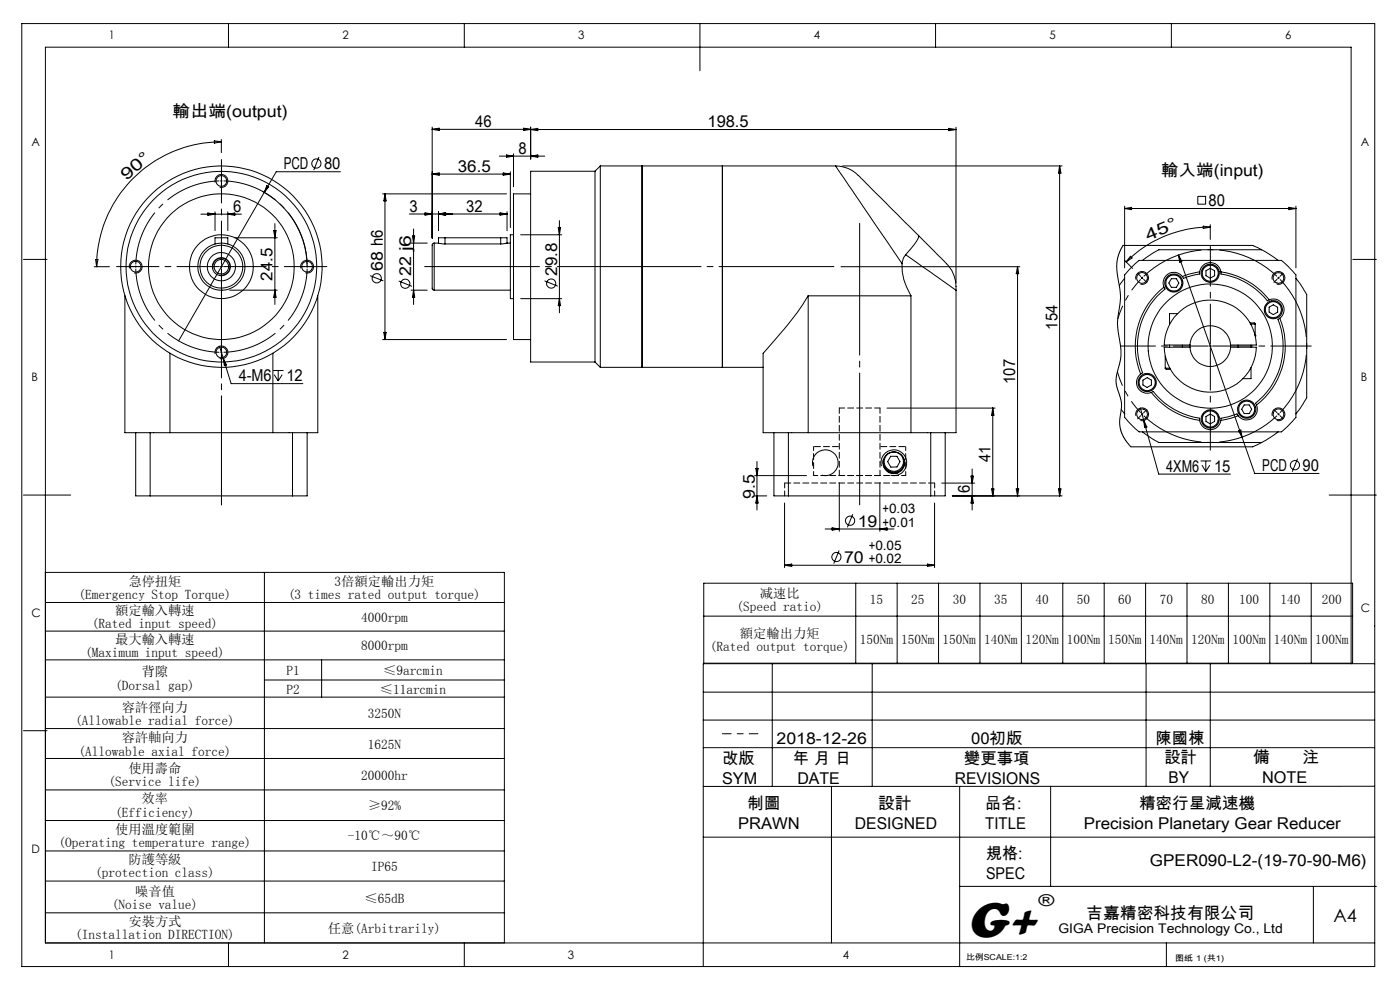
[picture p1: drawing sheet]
<svg xmlns="http://www.w3.org/2000/svg" width="297mm" height="210mm" viewBox="0 0 297 210" stroke-linecap="round" stroke-linejoin="round" font-family="sans-serif">
<g fill="none" stroke="#000" stroke-width=".21">
<path d="M4.6 5h287v200h-287zM48.5 5v5M98.5 5v5M148.5 5v10M198.5 5v5M248.5 5v5M45.5 29.9l1.5 .2-1.5 .3zM45.6 38.7a1.37 1.37 0 0 1 1.3-1.7 1.37 1.37 0 0 1 1.4 1.5 1.37 1.37 0 0 1-1.7 1.2M46.7 38.4h.5M47 30.1a26.5 26.5 0 0 0-26.5 26.5M47 29.6v2.8M47 38.2v.4"/>
<path d="M56.6 39.4l.4 .2-.9 1.2zM67.7 33.3l-1.1 2.8M72.2 36.4h-13.6l-2.5 4.4M91.7 26.9v23.6M91.7 36.9h16.6M91.7 36.9l1.5-.2v.5zM91.7 27.4l1.5-.2v.5zM91.7 27.4h20.9M105.9 33.1h9.7M106.8 36.7l1.5 .2-1.5 .3zM107.5 32.9l1.4 .2-1.4 .3zM108.3 36.4v11.9"/>
<path d="M108.9 32.6v7M111.1 27.2l1.5 .2-1.5 .3zM112.6 26.9v6.8M112.6 33.1l1.5-.2v.5zM112.6 27.5l1.5-.3v.5zM112.6 27.5h90.2M126.2 36.3v40.5M126.2 36.3h-13.6v40.5h13.6M127.4 35.2v42.7M127.4 35.2h49.9M127.4 35.2l-1.2 1.1M136.2 35.2v42.7"/>
<path d="M153.2 35.2v42.7zM177.3 35.2a8.5 8.5 0 0 1 6 3.2l11.6 11.6M177.3 35.2l14.1 20.7M178.8 35.2h46.5M201.3 27.2l1.5 .3-1.5 .2zM202.8 27v33.1M224.8 35.2v70M224.8 35.2l.3 1.5h-.6zM5 55h5M20 56.6h3.2M20.3 55.1h.5l-.3 1.5zM27.5 56.9a1.35 1.35 0 0 1 1.2-1.7 1.35 1.35 0 0 1 1.4 1.5 1.35 1.35 0 0 1-1.7 1.2"/>
<path d="M42.6 45.4h8.6M44.1 45.2l1.5 .2-1.5 .3zM45.2 57a1.83 1.83 0 0 1 1.6-2.3 1.83 1.83 0 0 1 2 2 1.83 1.83 0 0 1-2.3 1.6M45.6 44.9v4M45.6 51.7v-1.3h2.7v1.3M48.3 44.9v4M48.3 45.4l1.5-.2v.5zM49.8 50.4h9M55.6 40.6a18.3 18.3 0 0 1 9.6 15.8M56.1 40.8l-18.2 31.5M58.1 48.9h.5l-.3 1.5zM58.3 47.4v17.2"/>
<path d="M63.8 56.9a1.36 1.36 0 0 1 1.2-1.7 1.36 1.36 0 0 1 1.5 1.5 1.36 1.36 0 0 1-1.7 1.2M78.5 58.5l2.8 1.1M81.2 41.1h26.3M81.7 41.1v30.9M81.7 41.1l.2 1.5h-.5zM84.6 59.6l2.8 1.1M86.9 45.4h20.7M87.2 51.6h3.4M87.5 50.1h.5l-.3 1.5zM87.7 48.6v16M90.2 45.1l1.5 .3-1.5 .2zM92.1 51.6l-.4 .2v9.5l.4 .3"/>
<path d="M92.1 51.6v10M93 44.9v4M93 45.4l1.5-.3v.5zM93.1 51.6l1.3 .1M94.4 50.4h-1.4v1.2h-.9M94.4 50.4h11.8M94.4 51.7h11.8M94.4 50.4v1.3M106.1 45.1l1.5 .3-1.5 .2zM106.2 50.4h1.4v1.2M106.2 50.4v1.3M107.6 44.9v4"/>
<path d="M107.6 51.6l-1.4 .1M107.6 51.6h.7M108.9 49.8h-.6v13.6h.6M110.5 49.8h8.7M112.6 41.1h-3.7v30.9h3.7M115.5 59.6l2.8 1.1M118.4 48.3h.5l-.2 1.5zM118.7 46.8v19.5M178.4 56.6h38M191.4 55.9a11.6 11.6 0 0 0 1.9 6.9M192.1 54l-.4 .7-.3 1.2M192.1 54l10.7 7.6"/>
<path d="M194.9 50l5.3 5.3a7.1 7.1 0 0 1 2.6 5.4v31.1h-2.3M194.9 50a3.9 3.9 0 0 1-1.4 2.5l-1.4 1.5M215.9 56.6v48.6M215.9 56.6l.2 1.5h-.5zM238.5 55.2l1.8 1.7M238.6 43.7v13.1M238.6 44.2h36.3M238.6 44.2l1.5-.2v.5zM238.6 59l-1.1 1.6M239.8 54.4l.4 .3-1.3 .9zM240.4 56.3l1.3-1.1h30.2l1.6 1.5 1.4 1.6v30.2l-1.8 2-1.2 1.1h-30.2l-2.1-1.9-1-1.2v-30.2zM241 59.3a1.36 1.36 0 0 1 1.2-1.7 1.36 1.36 0 0 1 1.5 1.5 1.36 1.36 0 0 1-1.8 1.2"/>
<path d="M242.1 58.8l.2 .1M242.3 58.9l-.2 .2M242.3 58.9l.1 .2M242.5 58.8l-.2 .1M248.5 59.1h1.1l.5 .9-.5 1h-1.1l-.5-1zM250 54.1l13.5 38.6M250 54.1l.7 1.3-.4 .2zM250.8 58.7a2.28 2.28 0 0 0-2.9-.6 2.28 2.28 0 0 0-1 2.8M254.1 41.7h1.7v1.6h-1.7zM254.5 57.7a2.28 2.28 0 0 1 2.3-2 2.28 2.28 0 0 1 2.2 2M254.5 57.7l-2.3 .5-1.4 .5M254.5 57.7v.4l-1.7 .4-1.7 .5-.3-.3"/>
<path d="M255.2 48l1.6 .2-1.5 .3zM255.8 57.4l1-.5 .9 .5v1.1l-.9 .5-1-.5zM256.8 48.2a25.1 25.1 0 0 0-17.9 7.4M256.8 47.7v3.1M259 57.7a16.1 16.1 0 0 1 10.3 5.9M259 57.7v.3a16.6 16.6 0 0 1 9.9 5.8l.4-.2M267.7 53l3.4 2.2M267.7 53h-21.8l-3.5 2.2M267.7 53l-1.9-.9h-27.6l-.9 1.9-.4 2.3 .1 2 .7 4.2v1.5l-.5 3.1-.1 1.8 .7 4.9v1.8l-1.1 4.9 .2 1.4 1 3.5v1.1l-.4 2.6 .2 1.8 .6 1.8 1.6 2.1h25.8l2-.9M269.9 59.3a1.36 1.36 0 0 1 1.2-1.7 1.36 1.36 0 0 1 1.5 1.5 1.36 1.36 0 0 1-1.7 1.2M273.4 44l1.5 .2-1.5 .3zM274.9 59l1 1.3 1.3 2.2v21.8l-1.3 2.3-1 1.2"/>
<path d="M274.9 43.7v13.1M287 55h5M26.5 62.8v29h2.3M36.1 74.9v16.9M45.6 75.1a1.36 1.36 0 0 1 1.2-1.7 1.36 1.36 0 0 1 1.5 1.5 1.36 1.36 0 0 1-1.7 1.2M46.6 73.4l2.4 8h15.2M47 61.6h.2M47.4 76.1l.6 1.3-.4 .2zM48.7 61.6h10.1M57.9 74.9v16.9M57.9 78.6h2.2M58.2 79.5l.8 1.3"/>
<path d="M58.3 61.6l.3 1.5h-.5zM59 78.6v2.2M59.9 79.5l-.9 1.3M67.4 62.8v29h-2.2M81.2 72h26.3M81.4 70.5h.5l-.2 1.5zM87.2 61.6h3.4M87.7 61.6l.3 1.5h-.5zM92.1 61.6h16.2M110.5 63.4h8.7M118.7 63.4l.2 1.4h-.5zM126.2 76.8l1.2 1.1"/>
<path d="M127.4 77.9h34.5M171.5 62.8a80.1 80.1 0 0 1-9.6 12.1v16.9h2.3M171.5 62.8h21.8M171.5 62.8v29M193.3 62.8v29M242 79.3a2.28 2.28 0 0 0-.6 3 2.28 2.28 0 0 0 2.8 .9M246.9 60.9a15.9 15.9 0 0 0-4.9 18.4M246.9 60.9l.3 .4a15.6 15.6 0 0 0-4.9 17.8l-.3 .2M247.2 78.1l.2 .2h.9M247.2 78.1h1M247.2 75.6v2.5M248.1 73.2v.5"/>
<path d="M249.8 66.5h-1.7v2.4M250.8 73.2v.5M252.4 73.7a4.3 4.3 0 0 0 4.4 4 4.3 4.3 0 0 0 4.3-4M252.4 73.7h-5.4a9.8 9.8 0 0 0 9.8 9.5 9.8 9.8 0 0 0 9.7-9.5h-5.4M252.4 73.2h-5.4a9.8 9.8 0 0 1 9.8-9.5 9.8 9.8 0 0 1 9.7 9.5h-5.4M252.4 73.2a4.3 4.3 0 0 1 4.4-4.1 4.3 4.3 0 0 1 4.3 4.1M252.4 73.2v.5M261.1 73.2v.5M262.6 73.2v.5M265.2 68.5h.9l.2 .2M265.3 68.7h1M265.4 78v2.3h-1.7"/>
<path d="M265.4 73.2v.5M266.3 71.3h.1M266.3 68.7v2.6M269.2 65.1l.9-.4 .9 .5v1l-.9 .5-.9-.5zM269.3 63.6a2.27 2.27 0 0 1 2.8 1 2.27 2.27 0 0 1-.6 2.9M271.5 67.5a15.8 15.8 0 0 1-4.9 18.4M271.5 67.5l-.4 .2a15.5 15.5 0 0 1-4.8 17.8l.3 .4M28.8 91.8v13.4h3.1M28.8 91.8h3.1M31.9 91.8h4.2M31.9 91.8v13.4M36.1 91.8h21.8"/>
<path d="M57.9 91.8h4.2M62.1 91.8h3.1M62.1 91.8v13.4M65.2 91.8v13.4h-3.1M160.3 99.4h.5l-.2 1.5zM160.6 97.9v10.3M164.2 91.8v13.4h3.1M164.2 91.8h3.1M167.3 91.8h4.2M167.3 91.8v13.4M171.5 91.8h21.8M172.4 98.9a2.72 2.72 0 0 1 2.4-3.5 2.72 2.72 0 0 1 3 3 2.72 2.72 0 0 1-3.4 2.4"/>
<path d="M187 98.9a2.71 2.71 0 0 1 2.4-3.4 2.71 2.71 0 0 1 2.9 2.9 2.71 2.71 0 0 1-3.4 2.4M187.4 97.6a2.27 2.27 0 0 0 2.2 2.6 2.27 2.27 0 0 0 2.3-2.6M187.5 99a2.74 2.74 0 0 0 3 1.3M188.2 86.6h22.9M188.9 96.8h1.4l.6 1.1-.6 1.2h-1.3l-.7-1.2zM191.9 98.2v.5M193.3 91.8h4.1M197.4 91.8h3.1M197.4 91.8v13.4M200.5 91.8v13.4h-3.1M206.2 99.5v8.7M210.6 86.6v18.6"/>
<path d="M210.6 86.6l.3 1.5h-.5zM237.9 86.8l.7 1M241 88.2a1.36 1.36 0 0 1 1.2-1.7 1.36 1.36 0 0 1 1.5 1.5 1.36 1.36 0 0 1-1.8 1.2M241.9 86.6l.7 2.6M242.4 91.6l3.5 2.3h21.8M242.5 80.6l.9-.5 .9 .5v1.1l-1 .5-.8-.5zM242.6 89.2l3.2 11.4h15.2M242.6 89.2l.7 1.4-.5 .1zM244.2 83.2a15.9 15.9 0 0 0 10.3 6M244.2 83.2l.3-.1a17.1 17.1 0 0 0 10 5.7v.4M254.5 89.2a2.28 2.28 0 0 0 2.3 2 2.28 2.28 0 0 0 2.2-2M254.7 97.8h2.2"/>
<path d="M255 98.7l.8 1.3M255.8 97.8v2.2M255.8 88.4l1-.6 .9 .6v1l-.9 .5-1-.5zM256.6 98.7l-.8 1.3M262.7 88.2l-1.8 .6-1.9 .4M262.7 88.2l-.3-.4-1.7 .6-1.7 .3v.5M262.7 91.4l.5-.2 .3 1.5zM263.5 92.7l2.7 7.7h13.6M263.9 85.9h1.1l.5 .9-.5 .9h-1.1l-.5-.9zM266.6 85.9a2.26 2.26 0 0 1-1 2.9 2.26 2.26 0 0 1-2.9-.6M269.9 88.2a1.36 1.36 0 0 1 1.2-1.7 1.36 1.36 0 0 1 1.5 1.5 1.36 1.36 0 0 1-1.7 1.2M271.1 91.6l-3.4 2.3"/>
<path d="M275.3 97.3l-1.2 2.8M5 105h10M31.9 105.2h30.2M160.1 105.2h2.6M160.1 100.9h11M160.6 105.2l.2 1.5h-.5zM166.4 106.7v13.7M166.4 119.9h31.9M166.4 119.9l1.6-.2v.4zM167.3 105.2h30.1M175 112.2h14.7M176.5 112l1.5 .2-1.5 .3z"/>
<path d="M178 116.8l-1.1 2.7M178 102.4v10.3M180.9 109.1l-1.1 2.8M186.7 102.4v10.3M186.7 112.2l1.5-.2v.5zM196.7 119.7l1.6 .2-1.6 .2zM198.3 106.7v13.7M199.8 102.5h7M206 101h.5l-.3 1.5zM206.2 105.2l.3 1.5h-.5zM210.4 103.7h.5l-.3 1.5zM215.6 103.7h.5l-.2 1.5z"/>
<path d="M224.5 103.7h.6l-.3 1.5zM225.3 105.2h-23.3M282 105h10M9.6 127.8h97.4M9.6 133.9h97.4M9.6 140h97.4M9.6 121.4h97.4v78.6M56.1 121.4v78.6M68.2 140v7.9M149.3 123.7h137.6v17h-137.6zM149.3 130.7h137.6M181.5 123.7v17"/>
<path d="M190.3 123.7v17M199.1 123.7v17M207.9 123.7v17M216.7 123.7v17M225.5 123.7v17M234.2 123.7v17M243 123.7v17M251.8 123.7v17M260.6 123.7v17M269.4 123.7v17M278.2 123.7v17M5 155h5"/>
<path d="M9.6 147.9h97.4M9.6 154.5h97.4M56.1 144.2h50.9M149.2 152.7h142.4M149.2 146.8h142.4M149.2 158.6h142.4M163.8 140.8v26M185 140.8v26M243.1 140.8v26M256.8 140.8v26M286.6 140.8v-130.8h-277v190h282M291.6 140.8h-142.4v64.2"/>
<path d="M9.6 160.9h97.4M9.6 167.6h97.4M9.6 174.1h97.4M149.2 177.6h142.4M176.4 166.8v33.2M203.6 166.8v38.2M222.9 166.8v21.2M291.6 166.8h-142.4M9.6 180.5h97.4M9.6 186.9h97.4M9.6 193.6h97.4M203.6 188h88.4"/>
<path d="M278.6 188v12M48.5 200v5M98.5 200v5M247.4 200v5"/>
<circle cx="46.9" cy="38.4" r="1.13"/>
<circle cx="67.1" cy="34.7" r=".98"/>
<circle cx="28.8" cy="56.6" r="1.12"/>
<circle cx="46.9" cy="56.6" r="1.91"/>
<circle cx="47" cy="56.6" r="6.8"/>
<circle cx="47" cy="56.6" r="15.5"/>
<circle cx="47" cy="56.6" r="1.55"/>
<circle cx="47" cy="56.6" r="4.5"/>
<circle cx="47" cy="56.6" r="2.99"/>
<circle cx="47" cy="56.5" r="5"/>
<circle cx="47" cy="56.6" r="20.2"/>
<circle cx="47" cy="56.6" r="21.4"/>
<circle cx="65.1" cy="56.6" r="1.14"/>
<circle cx="79.9" cy="59" r=".98"/>
<circle cx="242.3" cy="59" r="1.14"/>
<circle cx="256.7" cy="58" r="1.92"/>
<circle cx="256.7" cy="58" r="1.7"/>
<circle cx="271.2" cy="58.9" r="1.13"/>
<circle cx="47" cy="74.7" r="1.13"/>
<circle cx="86" cy="60.2" r=".98"/>
<circle cx="116.9" cy="60.1" r=".98"/>
<circle cx="249" cy="60" r="1.93"/>
<circle cx="249" cy="60" r="1.7"/>
<circle cx="256.7" cy="73.4" r="13.2"/>
<circle cx="270.1" cy="65.7" r="1.7"/>
<circle cx="270.1" cy="65.7" r="1.92"/>
<circle cx="189.6" cy="98.2" r="2.33"/>
<circle cx="189.6" cy="97.9" r="2.04"/>
<circle cx="242.3" cy="87.9" r="1.13"/>
<circle cx="243.4" cy="81.1" r="1.71"/>
<circle cx="243.4" cy="81.1" r="1.93"/>
<circle cx="256.7" cy="88.9" r="1.93"/>
<circle cx="256.7" cy="88.9" r="1.71"/>
<circle cx="264.5" cy="86.8" r="1.7"/>
<circle cx="264.5" cy="86.8" r="1.94"/>
<circle cx="271.2" cy="87.9" r="1.14"/>
<circle cx="274.7" cy="98.7" r=".98"/>
<circle cx="177.4" cy="118.2" r=".97"/>
<circle cx="180.3" cy="110.5" r=".98"/>
</g>
<path d="M28.8 56.5v.3M28.8 56.5v-.2M65.2 56.5v-.2M65.2 56.5v.3M271.2 58.9l-.1-.1M271.2 58.9l.2 .2M47 74.7h.2M47 74.7h-.2M242.3 87.9l.2 .1M242.3 87.9l-.2-.2M271.2 87.9l.2-.2M271.2 87.9l-.1 .1" fill="none" stroke="#000" stroke-width=".21" stroke-dasharray="30.5 1.3 1.3 1.3" stroke-linecap="butt"/>
<path d="M270.9 58.6a20.5 20.5 0 0 0-28.3 0M242.6 88.2a20.5 20.5 0 0 0 28.3 0M271.5 87.5a20.5 20.5 0 0 0 0-28.2" fill="none" stroke="#000" stroke-width=".21" stroke-dasharray="30.5 1.3 1.3 1.3" stroke-dashoffset="16.8" stroke-linecap="butt"/>
<path d="M242 59.3a20.4 20.4 0 0 0-4.9 8.4" fill="none" stroke="#000" stroke-width=".21" stroke-dasharray="30.5 1.3 1.3 1.3" stroke-dashoffset="27.5" stroke-linecap="butt"/>
<path d="M237.1 78.9a20.4 20.4 0 0 0 4.9 8.6" fill="none" stroke="#000" stroke-width=".21" stroke-dasharray="30.5 1.3 1.3 1.3" stroke-dashoffset="27.3" stroke-linecap="butt"/>
<path d="M46.5 38.4a18.2 18.2 0 0 0-17.7 17.7M28.8 57a18.2 18.2 0 0 0 17.7 17.7M65.2 56.1a18.2 18.2 0 0 0-17.8-17.7M47.4 74.7a18.2 18.2 0 0 0 17.8-17.7" fill="none" stroke="#000" stroke-width=".21" stroke-dasharray="30.5 1.3 1.3 1.3" stroke-dashoffset="18.6" stroke-linecap="butt"/>
<path d="M90.1 56.5h86.8" fill="none" stroke="#000" stroke-width=".21" stroke-dasharray="30.5 1.3 1.3 1.3" stroke-dashoffset="6.1"/>
<path d="M182.4 107.1v-59.7" fill="none" stroke="#000" stroke-width=".21" stroke-dasharray="30.5 1.3 1.3 1.3" stroke-dashoffset="2.5"/>
<path d="M153.3 155.6h7.5" fill="none" stroke="#000" stroke-width=".21" stroke-dasharray="30.5 1.3 1.3 1.3" stroke-dashoffset="28.6"/>
<path d="M172.6 94.7h5.5M186.7 94.7h5.4" fill="none" stroke="#000" stroke-width=".21" stroke-dasharray="1.3 .6" stroke-dashoffset="-.2"/>
<path d="M166.5 102.5h31.8" fill="none" stroke="#000" stroke-width=".21" stroke-dasharray="1.3 .6"/>
<path d="M166.5 102.5v2.7M198.3 105.2v-2.7" fill="none" stroke="#000" stroke-width=".21" stroke-dasharray="1.3 .6" stroke-dashoffset=".2"/>
<path d="M192.1 94.7v6.2M172.6 100.9v-6.2M172.6 100.9h19.5" fill="none" stroke="#000" stroke-width=".21" stroke-dasharray="1.3 .6" stroke-dashoffset=".4"/>
<path d="M178.1 86.5h8.6M178.1 86.5v14.4M178.1 100.9h8.6M186.7 100.9v-14.4" fill="none" stroke="#000" stroke-width=".21" stroke-dasharray="1.3 .6" stroke-dashoffset=".1"/>
<g fill="none" stroke="#000" stroke-width=".21" stroke-dasharray="30.5 1.3 1.3 1.3">
<path d="M47 37.9v-.9M47 38.8v.9M28.3 56.5h-.9M28.8 56.5h-.2M28.8 56.5h.2M29.3 56.5h.9M47 56.5v-.2M47 56.5h-.2M47 56.5v.3M47 56.5h.2M64.7 56.5h-.9M65.2 56.5h.2"/>
<path d="M65.2 56.5h-.3M65.6 56.5h.9M242 58.6l-.7-.6M242.6 59.3l.7 .6M270.9 59.3l-.6 .6M271.2 58.9l.2-.1M271.2 58.9l-.1 .2M271.6 58.6l.6-.6M47 74.7v.3M47 74.7v-.2M47 75.2v.9M47 74.3v-.9"/>
<path d="M256.8 73.4v-.2M256.8 73.4h-.3M256.8 73.4v.2M256.8 73.4h.2M242 88.2l-.7 .6M242.3 87.9l-.2 .1M242.3 87.9l.2-.2M242.6 87.5l.7-.6M270.9 87.5l-.6-.6M271.2 87.9l.2 .1M271.2 87.9l-.1-.2M271.6 88.2l.6 .6"/>
</g>
<path d="M256.8 72.9v-20.6" fill="none" stroke="#000" stroke-width=".21" stroke-dasharray="30.5 1.3 1.3 1.3" stroke-dashoffset="22"/>
<path d="M256.3 73.4h-18.6" fill="none" stroke="#000" stroke-width=".21" stroke-dasharray="30.5 1.3 1.3 1.3" stroke-dashoffset="23.1"/>
<path d="M256.8 73.9v21.6" fill="none" stroke="#000" stroke-width=".21" stroke-dasharray="30.5 1.3 1.3 1.3" stroke-dashoffset="21.6"/>
<path d="M257.2 73.4h21" fill="none" stroke="#000" stroke-width=".21" stroke-dasharray="30.5 1.3 1.3 1.3" stroke-dashoffset="21.9"/>
<path d="M47 56.1v-22.3" fill="none" stroke="#000" stroke-width=".21" stroke-dasharray="30.5 1.3 1.3 1.3" stroke-dashoffset="21.3"/>
<path d="M46.5 56.5h-21.8" fill="none" stroke="#000" stroke-width=".21" stroke-dasharray="30.5 1.3 1.3 1.3" stroke-dashoffset="21.5"/>
<path d="M47 57v50.1" fill="none" stroke="#000" stroke-width=".21" stroke-dasharray="30.5 1.3 1.3 1.3" stroke-dashoffset="7.3"/>
<path d="M47.4 56.5h21.9" fill="none" stroke="#000" stroke-width=".21" stroke-dasharray="30.5 1.3 1.3 1.3" stroke-dashoffset="21.4"/>
<text font-size="11" x="205.1" y="198.7">G+</text>
<text font-size="3.9" x="282.9" y="195.5">A4</text>
<g font-size="3.5">
<text x="36.6" y="24.7">輸出端(output)</text>
<text x="100.8" y="26.9">46</text>
<text x="150.1" y="27">198.5</text>
<text x="60.2" y="35.9">PCD</text>
<text x="68.7" y="35.9">80</text>
<text x="110" y="32.6">8</text>
<text x="26.8" y="38.3" transform="rotate(-41 26.8 38.3)">9 0 °</text>
<text x="97.1" y="36.4">36.5</text>
<text x="246.3" y="37.4">輸入端(input)</text>
<text x="49.5" y="44.9">6</text>
<text x="86.9" y="44.9">3</text>
<text x="98.9" y="44.9">32</text>
<text x="256.4" y="43.7">80</text>
<text x="243.6" y="51" transform="rotate(-23 243.6 51)">4 5 °</text>
<text x="57.8" y="59.5" transform="rotate(-90 57.8 59.5)">24.5</text>
<text x="81.2" y="57.4" transform="rotate(-90 81.2 57.4)">68 h6</text>
<text x="87.2" y="58.6" transform="rotate(-90 87.2 58.6)">22 j6</text>
<text x="118.2" y="58.5" transform="rotate(-90 118.2 58.5)">29.8</text>
<text x="224.3" y="69.9" transform="rotate(-90 224.3 69.9)">154</text>
<text x="50.6" y="80.9">4-M6</text>
<text x="60.8" y="80.9">12</text>
<text x="215.4" y="81.4" transform="rotate(-90 215.4 81.4)">107</text>
<text x="210.1" y="98" transform="rotate(-90 210.1 98)">41</text>
<text x="247.4" y="100.1">4XM6</text>
<text x="257.5" y="100.1">15</text>
<text x="267.8" y="99.9">PCD</text>
<text x="276.3" y="99.9">90</text>
<text x="160.1" y="105.9" transform="rotate(-90 160.1 105.9)">9.5</text>
<text x="205.8" y="104.7" transform="rotate(-90 205.8 104.7)">6</text>
<text x="182" y="111.7">19</text>
<text x="179.1" y="119.4">70</text>
<text x="220.3" y="192.2">®</text>
<text x="230.5" y="194.8">吉嘉精密科技有限公司</text>
</g>
<g font-size="3.4">
<text x="164.8" y="157.8">2018-12-26</text>
<text x="206" y="157.8">00初版</text>
<text x="245.2" y="157.8">陳國棟</text>
<text x="247" y="161.8">設計</text>
<text x="265.8" y="161.8">備</text>
<text x="276.3" y="161.8">注</text>
<text x="153.2" y="162.1">改版</text>
<text x="153.2" y="166.4">SYM</text>
<text x="168.2" y="162.1">年 月 日</text>
<text x="169.2" y="166.4">DATE</text>
<text x="202.6" y="166.4">REVISIONS</text>
<text x="204.5" y="162.1">變更事項</text>
<text x="247.9" y="166.1">BY</text>
<text x="267.7" y="166.1">NOTE</text>
<text x="158.5" y="171.6">制圖</text>
<text x="186.3" y="171.6">設計</text>
<text x="209" y="171.6">品名:</text>
<text x="241.6" y="171.6">精密行星減速機</text>
<text x="156.6" y="175.9">PRAWN</text>
<text x="181.4" y="175.9">DESIGNED</text>
<text x="209" y="175.9">TITLE</text>
<text x="229.9" y="175.9">Precision Planetary Gear Reducer</text>
<text x="209.2" y="182.2">規格:</text>
<text x="244" y="183.8">GPER090-L2-(19-70-90-M6)</text>
<text x="209.2" y="186.5">SPEC</text>
</g>
<g font-size="2.8">
<text x="187.2" y="108.9">+0.03</text>
<text x="187.2" y="111.7">+0.01</text>
<text x="184.3" y="116.6">+0.05</text>
<text x="184.3" y="119.4">+0.02</text>
<text x="27.2" y="124.2">急停扭矩</text>
<text x="71" y="124.2">3倍額定輸出力矩</text>
<text x="16.6" y="127">(Emergency Stop Torque)</text>
<text x="24.4" y="130.4">額定輸入轉速</text>
<text x="61.1" y="127">(3 times rated output torque)</text>
<text x="76.6" y="131.8">4000rpm</text>
<text x="156.3" y="129.6">(Speed ratio)</text>
<text x="161.2" y="126.8">减速比</text>
<text x="184.5" y="128.2">15</text>
<text x="193.3" y="128.2">25</text>
<text x="202.1" y="128.2">30</text>
<text x="210.9" y="128.2">35</text>
<text x="219.7" y="128.2">40</text>
<text x="228.5" y="128.2">50</text>
<text x="237.2" y="128.2">60</text>
<text x="246" y="128.2">70</text>
<text x="254.8" y="128.2">80</text>
<text x="262.9" y="128.2">100</text>
<text x="271.7" y="128.2">140</text>
<text x="280.4" y="128.2">200</text>
<text x="19.5" y="133.3">(Rated input speed)</text>
<text x="24.4" y="136.5">最大輸入轉速</text>
<text x="76.6" y="137.9">8000rpm</text>
<text x="157" y="135.3">額定輸出力矩</text>
<text x="182.4" y="136.7">150Nm</text>
<text x="191.2" y="136.7">150Nm</text>
<text x="200" y="136.7">150Nm</text>
<text x="208.8" y="136.7">140Nm</text>
<text x="217.5" y="136.7">120Nm</text>
<text x="226.3" y="136.7">100Nm</text>
<text x="235.1" y="136.7">150Nm</text>
<text x="243.9" y="136.7">140Nm</text>
<text x="252.7" y="136.7">120Nm</text>
<text x="261.5" y="136.7">100Nm</text>
<text x="270.2" y="136.7">140Nm</text>
<text x="279" y="136.7">100Nm</text>
<text x="18.1" y="139.3">(Maximum input speed)</text>
<text x="30.1" y="143.5">背隙</text>
<text x="60.8" y="143.1">P1</text>
<text x="81.3" y="143.1">≤9arcmin</text>
<text x="150.6" y="138.1">(Rated output torque)</text>
<text x="24.4" y="146.3">(Dorsal gap)</text>
<text x="60.8" y="147.2">P2</text>
<text x="80.6" y="147.2">≤11arcmin</text>
<text x="15.9" y="153.8">(Allowable radial force)</text>
<text x="25.8" y="151">容許徑向力</text>
<text x="78" y="152.4">3250N</text>
<text x="16.6" y="160.3">(Allowable axial force)</text>
<text x="25.8" y="157.5">容許軸向力</text>
<text x="78" y="158.9">1625N</text>
<text x="23" y="166.8">(Service life)</text>
<text x="27.2" y="164">使用壽命</text>
<text x="76.6" y="165.4">20000hr</text>
<text x="24.4" y="173.2">(Efficiency)</text>
<text x="30.1" y="170.4">效率</text>
<text x="78" y="171.8">≥92%</text>
<text x="12.4" y="179.7">(Operating temperature range)</text>
<text x="24.4" y="176.9">使用溫度範圍</text>
<text x="73.8" y="178.3">-10℃～90℃</text>
<text x="27.2" y="183.3">防護等級</text>
<text x="78.7" y="184.7">IP65</text>
<text x="20.2" y="186.1">(protection class)</text>
<text x="28.7" y="190">噪音值</text>
<text x="77.3" y="191.4">≤65dB</text>
<text x="23.7" y="192.9">(Noise value)</text>
<text x="27.2" y="196.4">安裝方式</text>
<text x="69.6" y="197.8">任意(Arbitrarily)</text>
<text x="224.5" y="197.8">GIGA Precision Technology Co., Ltd</text>
<text x="16" y="199.2">(Installation DIRECTION)</text>
</g>
<g font-size="2.5">
<text x="23.1" y="8.4">1</text>
<text x="72.7" y="8.4">2</text>
<text x="122.7" y="8.4">3</text>
<text x="172.7" y="8.4">4</text>
<text x="222.7" y="8.4">5</text>
<text x="272.7" y="8.4">6</text>
<text x="6.7" y="30.9">A</text>
<text x="288.7" y="30.9">A</text>
<text x="6.7" y="80.9">B</text>
<text x="288.7" y="80.9">B</text>
<text x="6.7" y="130.9">C</text>
<text x="288.7" y="129.9">C</text>
<text x="6.7" y="180.9">D</text>
<text x="23.1" y="203.4">1</text>
<text x="72.7" y="203.4">2</text>
<text x="120.5" y="203.4">3</text>
<text x="178.8" y="203.4">4</text>
</g>
<g font-size="1.7">
<text x="204.9" y="203.7">比例SCALE:1:2</text>
<text x="249.3" y="203.8">图纸 1 (共1)</text>
</g>
</svg>
